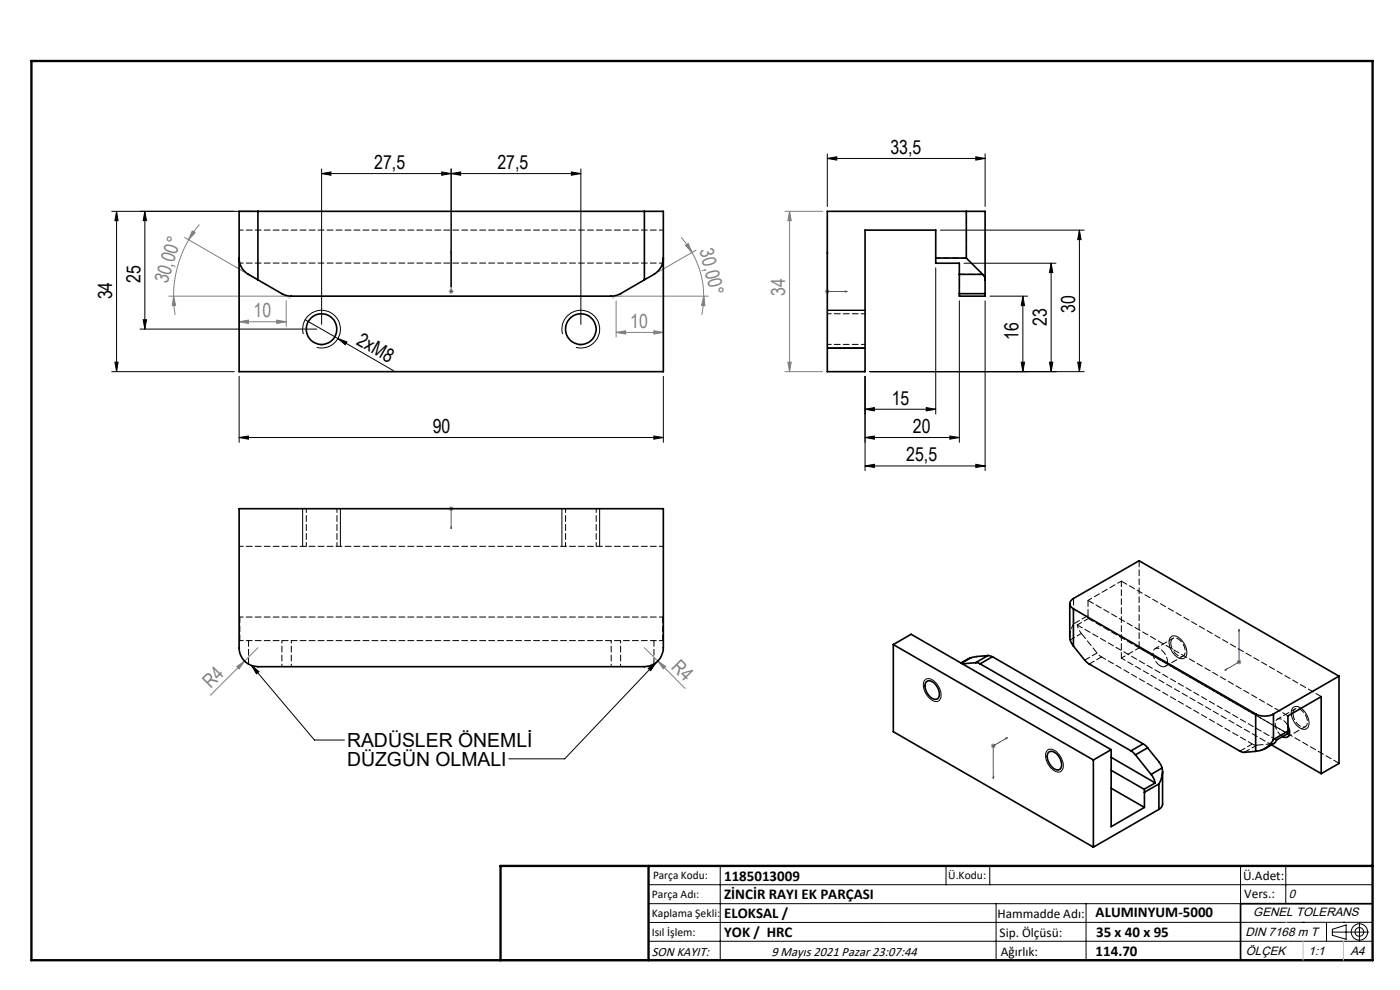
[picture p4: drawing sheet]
<svg xmlns="http://www.w3.org/2000/svg" width="297mm" height="210mm" viewBox="0 0 297 210" stroke-linecap="round" stroke-linejoin="round" font-family="sans-serif">
<g fill="none" stroke="#000" stroke-width=".21">
<path d="M68.2 36.8l2-.3v.7zM68.2 35.8v33M68.2 36.8h55M93.7 36.5l2 .3-2 .4zM95.7 36.8l2-.3v.7zM95.7 35.8v25M121.2 36.5l2 .3-2 .4zM123.2 35.8v33M175.5 33.6l2-.3v.7zM175.5 32.6v11.2M175.5 33.6h33.5M207 33.3l2 .3-2 .4z"/>
<path d="M209 32.6v11.2M24.7 44.8v34M24.7 44.8l.3 2h-.6zM30.7 44.8l.4 2h-.7zM30.7 44.8v25M53.7 44.8h-30M198.5 56.8v31M199.5 48.8h30.5M204.5 55.8h19.5M223 55.8v23M223 55.8l.3 2h-.7zM229 48.8v30"/>
<path d="M229 48.8l.3 2h-.7zM23.7 78.8h26M24.4 76.8h.6l-.3 2zM29.7 69.8h37.5M30.4 67.8h.7l-.4 2zM50.7 79.8v14M64.3 70.9a4 4 0 0 1 3.6-5.1 4 4 0 0 1 4.3 4.4 4 4 0 0 1-5 3.5M64.7 67.8l7 4M71.7 71.8l1.9 .7-.4 .6zM71.7 71.8l11.8 6.8M119.3 70.9a4 4 0 0 1 3.6-5.1 4 4 0 0 1 4.3 4.4 4 4 0 0 1-5 3.5M140.7 79.8v14"/>
<path d="M175.5 65.8h8M175.5 73.8h8M183.5 79.8v20M203.5 63.8v30M209 63.8v36M210 62.8h8M216.6 76.8h.7l-.3 2zM217 62.8l.3 2h-.7zM217 62.8v16M222.6 76.8h.7l-.3 2zM228.6 76.8h.7l-.3 2zM230 78.8h-45.5"/>
<path d="M50.7 92.8l2-.3v.7zM50.7 92.8h90M138.7 92.5l2 .3-2 .4zM183.5 86.8l2-.3v.7zM183.5 86.8h15M183.5 92.8l2-.3v.7zM183.5 92.8h20M183.5 98.8l2-.3v.7zM183.5 98.8h25.5M196.5 86.5l2 .3-2 .4zM201.5 92.5l2 .3-2 .4zM207 98.5l2 .3-2 .4z"/>
<path d="M64.2 107.9v8M72.2 107.9v8M119.2 107.9v8M127.2 107.9v8M248.4 135.2a1.63 1.63 0 0 1 2.3 .6 3.1 3.1 0 0 1 .7 3.6 1.63 1.63 0 0 1-2.3-.6 3.1 3.1 0 0 1-.7-3.6zM53.4 141.2l1.5 1.3-.5 .4zM53.4 141.2l13.3 15.8h6.4M137.5 141.8l1.7-1.2-1.2 1.7zM139.2 140.6l-19.4 20.4h-11.8M196.2 144.2a1.67 1.67 0 0 1 2.4 .7 3.1 3.1 0 0 1 .7 3.6 1.67 1.67 0 0 1-2.3-.6 3.1 3.1 0 0 1-.8-3.7zM222.1 159.2a1.63 1.63 0 0 1 2.4 .6 3 3 0 0 1 .7 3.7 1.69 1.69 0 0 1-2.3-.6 3.1 3.1 0 0 1-.8-3.7zM274.3 150.1a1.63 1.63 0 0 1 2.3 .7 3.1 3.1 0 0 1 .8 3.6 1.65 1.65 0 0 1-2.4-.6 3.1 3.1 0 0 1-.7-3.7z"/>
<path d="M137.6 187.7h153.6M137.6 191.7h153.6M137.6 199.7h153.6M152.8 183.7v20M200.7 183.7v4M210 183.7v4M211.3 191.7v12M230.4 191.7v12M263.2 183.7v20M272.8 183.7v8M276.4 195.6h.1M281.4 195.6v4.1"/>
<path d="M282.6 197.7h7.8M282.6 197.1l3-.9v3l-3-.8zM285 195.6h.1M288.4 195.8v3.8M291.2 195.6l-153.6 .1"/>
<circle cx="288.4" cy="197.7" r="1.74"/>
<circle cx="288.4" cy="197.7" r=".93"/>
</g>
<g fill="none" stroke="#808080" stroke-width=".21">
<path d="M39.2 50.4l12.7 7.3M40 50.9a24.3 24.3 0 0 0-3.2 11.9M40.8 49l.6 .4-1.4 1.5zM42.3 47.6l-2.3 3.3M50.7 55.7v13.5M140.7 55.7v15.8M144.5 50.3l1.5 2 .8 1.2M145.4 52.1l.6-.4 .8 1.8zM146.8 53.5a18.9 18.9 0 0 1 2.5 9.3M147.7 53l-8.1 4.7M166.5 44.8h8M167.5 44.8l.4 2h-.8z"/>
<path d="M167.5 44.8v34M35.8 62.8h25M36.8 62.8l.5 2h-.8zM36.8 62.8l.3 4M50.7 68.3l2-.4v.7zM50.7 68.3h10M58.7 67.9l2 .4-2 .3zM60.7 63.8v5.4M95.2 61.8h1M95.4 61.5l.7 .7M95.7 61.3v1M96.1 61.5l-.7 .7"/>
<path d="M130.6 62.8h19.7M130.7 70.5l2-.3v.7zM130.7 63.8v7.7M130.7 70.5h10M138.7 70.2l2 .3-2 .4zM149.3 62.8l.2 2h-.7zM149.3 62.8l-.4 4M166.5 78.8h8M167.1 76.8h.8l-.4 2zM175 61.8h1M175.2 61.5l.7 .7M175.5 61.3v1"/>
<path d="M175.9 61.5l-.7 .7M95.2 107.9h1M95.4 107.6l.7 .7M95.7 107.4v1M96.1 107.6l-.7 .7M54.7 137.4l-10.1 10.1M136.7 137.4l2.9 2.8M262.9 139.9v1M50.2 141.4l1.7-1.2-1.2 1.7zM139.6 140.2l1.6 1.2-.5 .5zM139.6 140.2l5.7 5.8M210.2 158.2h1"/>
<path d="M210.4 157.9l.7 .7M210.7 157.7v1M211.1 157.9l-.7 .7M262.4 140.4h.9M262.5 140.1l.7 .7M263.2 140.1l-.7 .7"/>
</g>
<g fill="none" stroke="#00f" stroke-width=".21">
<path d="M95.7 53.3v.5v-.5M95.7 53.3v8.5M175.5 53.3l.1 .5h-.2zM175.5 53.3v8.5h4.2M95.7 61.7v.2zM95.7 61.8h.1M179.3 61.7l.4 .1-.4 .1zM95.7 112.1v-.4v.4M95.7 107.8v.2zM95.7 107.9h.1M95.7 107.9v4.2M262.9 133.5v.3l-.1 .1z"/>
<path d="M262.9 133.5v6.9l-3 1.8M213.4 156.6l.3-.1-.3 .2zM213.7 156.5l-3 1.7v6.9M259.9 142.2l.3-.3v.2zM210.6 164.8l.2-.1-.1 .4z"/>
</g>
<path d="M291.2 191.7h-28v12M106.2 203.7h185" fill="none" stroke="#000" stroke-width=".35"/>
<path d="M6.7 12.9h284.5v190.8h-284.5zM137.6 183.7v20M291.2 183.7h-185v20" fill="none" stroke="#000" stroke-width=".5"/>
<path d="M49.8 56.5l4 2.4M50.7 55.7v2.4M59.7 62.8h1.1M60.6 62.8l1 .5M130.6 62.8h1.1M130.8 62.8l-.9 .5M272.8 195.6h.1M276.4 199.7v4M285 199.7v4" fill="none" stroke="#c0c0c0" stroke-width=".21"/>
<g fill="#808080">
<path d="M58.7 67.9l2 .4-2 .3zM50.7 68.3l2-.4v.7z"/>
<path d="M130.7 70.5l2-.3v.7zM138.7 70.2l2 .3-2 .4z"/>
</g>
<g fill="#00f">
<path d="M95.7 61.7v.2zM95.7 53.3v.5z"/>
<path d="M179.3 61.7l.4 .1-.4 .1zM175.5 53.3l.1 .5h-.2zM259.9 142.2l.3-.1v-.2zM262.9 133.5l-.1 .4 .1-.1zM213.4 156.6v.1l.3-.2zM210.6 164.8l.1 .3 .1-.4z"/>
<path d="M95.7 111.7v.4zM95.7 107.8v.2z"/>
</g>
<g fill="#000">
<path d="M71.7 71.8l1.9 .7-.4 .6z"/>
<path d="M93.7 36.5l2 .3-2 .4zM68.2 36.8l2-.3v.7z"/>
<path d="M95.7 36.8l2-.3v.7zM121.2 36.5l2 .3-2 .4zM50.7 92.8l2-.3v.7zM138.7 92.5l2 .3-2 .4zM175.5 33.6l2-.3v.7zM207 33.3l2 .3-2 .4zM183.5 86.8l2-.3v.7zM196.5 86.5l2 .3-2 .4z"/>
<path d="M30.7 44.8l.4 2h-.7zM30.4 67.8h.7l-.4 2zM229 48.8l.3 2h-.7zM228.6 76.8h.7l-.3 2zM223 55.8l.3 2h-.7zM222.6 76.8h.7l-.3 2z"/>
<path d="M24.4 76.8h.6l-.3 2zM24.7 44.8l.3 2h-.6zM216.6 76.8h.7l-.3 2zM217 62.8l.3 2h-.7z"/>
<path d="M183.5 92.8l2-.3v.7zM201.5 92.5l2 .3-2 .4z"/>
<path d="M207 98.5l2 .3-2 .4zM183.5 98.8l2-.3v.7z"/>
</g>
<g fill="#808080">
<path d="M50.2 141.4l1.7-1.2-1.2 1.7z"/>
<path d="M139.6 140.2l1.6 1.2-.5 .5z"/>
<path d="M149.3 62.8l.2 2h-.7zM145.4 52.1l.6-.4 .8 1.8z"/>
<path d="M40.8 49l.6 .4-1.4 1.5zM36.8 62.8l.5 2h-.8z"/>
<path d="M167.5 44.8l.4 2h-.8zM167.1 76.8h.8l-.4 2z"/>
</g>
<path d="M53.4 141.2l1.5 1.3-.5 .4zM137.5 141.8l1.7-1.2-1.2 1.7z" fill="#000"/>
<g fill="none" stroke="#000" stroke-width=".35">
<path d="M50.7 54.7a4.3 4.3 0 0 0 3 4.1l1 .6M54.7 44.8h-4v34h90v-34h-4M54.7 59.4l5.1 2.9 1.7 .5h68.4l1.8-.5 5-2.9M54.7 44.8v14.6M54.7 44.8h82M136.7 44.8v14.6M140.7 54.7a4.4 4.4 0 0 1-2.9 4.1l-1.1 .6M198.5 54.7v1.1h5v2.4M198.5 54.7h6.5M203.5 58.2h5M203.5 58.2v4.1M205 54.7l3.5 3.5"/>
<path d="M205 44.8h4v17.5M205 44.8h-29.5v34h8v-30h15v5.9M205 44.8v9.9M208.5 58.2l.4 .6 .1 .6M203.5 62.3v.5h5.5v-.5M203.5 62.3h5.5M50.7 107.9h90v29.5a4.1 4.1 0 0 1-4 4h-82a4 4 0 0 1-4-4zM189.5 136.7v18.5l42.5 24.5M189.5 136.7l42.5 24.5M189.5 136.7l3.8-2.2 42.4 24.5M206 139.5l-2.1 1.1M206 139.5l-2.1 1.2"/>
<path d="M209.6 139.1l.9 .2M209.6 139.1l-3.6 .4M209.6 139.1l-2.6 1.5M210.5 139.3l-2.6 1.5M210.5 139.3l32 18.5M226.9 128v7.1l.3 1 .5 .9M227.7 129.1a1.17 1.17 0 0 1-.7-1.1 1.17 1.17 0 0 1 .7-1l14-8.1 42.4 24.5M227.7 137l2.4 3 .8 .8 32.3 18.6 .8 .2 2.4-.2M227.7 129.1l38.7 22.3M227.7 129.1v7.9M196.5 144.6a1.55 1.55 0 0 1 2.2 .9 2.15 2.15 0 0 1 .2 2.7 2.05 2.05 0 0 1-2.4-1.6 2.13 2.13 0 0 1 0-2zM207 140.6l.9 .2"/>
<path d="M207 140.6l-2.8 .2M207.9 140.8l32 18.5M222.4 159.6a1.4 1.4 0 0 1 2.1 .7 2.24 2.24 0 0 1 .3 2.9 1.67 1.67 0 0 1-2.1-1 2.29 2.29 0 0 1-.3-2.6zM235.7 159l-3.7 2.2M235.7 159v16.4l7.1-4.1M239.9 159.3l1 .8M242.5 157.8l1 .8M242.5 157.8l-2.6 1.5M243.5 158.6l2.4 3 .6 1.3M243.5 158.6l-2.6 1.5M266.4 151.4a4.1 4.1 0 0 0 3.8 0M266.4 151.4v8"/>
<path d="M269.7 158l10.6 6.1M270.2 156.9a4.5 4.5 0 0 1-3.8 2.5M270.2 151.4v5.5M273.2 155.1v.5l-2.4 1.4-.4 .6-2.1 1.2M273.2 154a1.61 1.61 0 0 1-.3 2.4l-.8-.2M273.2 155.1v-3.2l7.1-4.1v16.3M273.2 155.1l-3 1.8M284.1 143.4l-13.9 8M284.1 143.4v18.6l-3.8 2.1M232 161.2v18.5M235.7 163.4l7 4M235.7 167.2l7.1 4.1"/>
<path d="M235.7 160.6l9.4 5.5M240.9 160.1l3.3 4.2M242.7 167.4l.1 .7M242.8 168.1v3.2M244.2 164.3l.6 .8 .3 1M245.1 166.1l-2.4 1.3M245.9 171.7l-13.9 8M245.9 166.3l-3.1 1.8M245.9 166.3v5.4M246.5 162.9a4.8 4.8 0 0 1-.6 3.4M246.5 162.9l-2.3 1.4M246.6 163.6v7.1l-.3 .6-.4 .4"/>
<circle cx="68.2" cy="69.8" r="3.3"/>
<circle cx="123.2" cy="69.8" r="3.3"/>
</g>
<path d="M50.9 55.8h89.7M50.9 135.9h89.7M229.4 134.4l-.5-.9-.4-.9M233.7 139.3l-1-.8" fill="none" stroke="#000" stroke-width=".21" stroke-dasharray="1.3 .6" stroke-dashoffset=".6"/>
<g fill="none" stroke="#000" stroke-width=".21" stroke-dasharray="1.3 .6" stroke-dashoffset=".4">
<path d="M50.7 48.8h90M205 44.8v9.9M175.5 73.1h8M183.5 66.6h-8M50.7 115.9h90M65 107.9v8M71.5 115.9v-8M120 107.9v8M126.5 115.9v-8M50.7 130.9h90M237.9 123.3l-7.1 4.1M241.7 137.4l-3.8 2.2"/>
<path d="M248.8 135.4l-3.7 2.2M247.2 141.3l3.8-2.1M273.1 156.3l3.8-2.2M274.8 150.4l-3.8 2.2"/>
</g>
<path d="M209 62.3h-5.5M59.8 135.9v5.5M129.7 135.9v5.5M61.8 141.4v-5.5M131.7 141.4v-5.5" fill="none" stroke="#000" stroke-width=".21" stroke-dasharray="1.3 .6" stroke-dashoffset=".7"/>
<path d="M203.5 58.2h5M138.7 135.9v5M232.7 138.5l-2.6 1.5M237.9 139.6v-16.3M52.7 140.9v-5M231.1 140.8l2.6-1.5M264 159.6l2.6-1.5M265.7 157.8l-2.6 1.5" fill="none" stroke="#000" stroke-width=".21" stroke-dasharray="1.3 .6" stroke-dashoffset=".1"/>
<path d="M205 54.7h-6.5M227 135l.2-1.5 .6-1.2M227.1 135.7l2.3-1.3M228.5 132.6l2.4-1.4M269.9 157.8l-2.3 1.3" fill="none" stroke="#000" stroke-width=".21" stroke-dasharray="1.3 .6" stroke-dashoffset=".2"/>
<path d="M241.7 118.9v18.5M50.9 135.9v-5M140.6 130.9v5M228.5 132.6l42.3 24.4M230.8 127.4l42.4 24.4M230.8 127.4v3.2M230.9 131.2l42.3 24.4M237.9 123.3l42.4 24.5M241.7 137.4l42.4 24.5M270.3 157.6l-.4 .2" fill="none" stroke="#000" stroke-width=".21" stroke-dasharray="1.3 .6"/>
<path d="M232.7 138.5l-3.3-4.1M248.4 136.4a1.01 1.01 0 0 1 .6-1.1 1.01 1.01 0 0 1 1.2 .5 2.77 2.77 0 0 1 1 3.2 1.42 1.42 0 0 1-2.1-.6l-.6-1.1-.1-.9M246.1 141.2a2.93 2.93 0 0 1-1.3-3.4 1.28 1.28 0 0 1 2 .5 2.43 2.43 0 0 1 .5 3l-.5 .1-.7-.2M269.9 157.8l-3.3 .3M274.3 151.4a1.01 1.01 0 0 1 .7-1.1 1.01 1.01 0 0 1 1.2 .4 2.77 2.77 0 0 1 .9 3.3 1.42 1.42 0 0 1-2-.7l-.6-1.1-.2-.8" fill="none" stroke="#000" stroke-width=".21" stroke-dasharray="1.3 .6" stroke-dashoffset="-.1"/>
<path d="M266.6 158.1l-.9-.3" fill="none" stroke="#000" stroke-width=".21" stroke-dasharray="1.3 .6" stroke-dashoffset=".5"/>
<path d="M230.9 131.2l-.1-.6M233.7 139.3l32 18.5M237.9 139.6l31.8 18.4" fill="none" stroke="#000" stroke-width=".21" stroke-dasharray="1.3 .6" stroke-dashoffset=".3"/>
<path d="M227.8 132.3v-5.4M230.8 130.6l-3 1.7M272.1 156.2a2.99 2.99 0 0 1-1.4-3.4 1.29 1.29 0 0 1 2 .4l.5 .8" fill="none" stroke="#000" stroke-width=".21" stroke-dasharray="1.3 .6" stroke-dashoffset="-.2"/>
<g font-size="4.1">
<text x="79.4" y="35.9">27,5</text>
<text x="105.5" y="35.9">27,5</text>
<text x="188.9" y="32.7">33,5</text>
<text x="23.8" y="63.5" transform="rotate(-90 23.8 63.5)">34</text>
<text x="29.8" y="60.1" transform="rotate(-90 29.8 60.1)">25</text>
<text x="222.1" y="69.1" transform="rotate(-90 222.1 69.1)">23</text>
<text x="228.1" y="66.3" transform="rotate(-90 228.1 66.3)">30</text>
<text x="75.4" y="72.9" transform="rotate(30 75.4 72.9)">2xM8</text>
<text x="216.1" y="72.1" transform="rotate(-90 216.1 72.1)">16</text>
<text x="189.2" y="85.9">15</text>
<text x="91.8" y="91.9">90</text>
<text x="193.7" y="91.9">20</text>
<text x="192.3" y="97.9">25,5</text>
<text x="73.6" y="158.5">RADÜSLER ÖNEMLİ</text>
<text x="73.6" y="162.5">DÜZGÜN OLMALI</text>
</g>
<g font-size="4.1" fill="#808080">
<text x="148.4" y="53.1" transform="rotate(76 148.4 53.1)">30,00°</text>
<text x="35.5" y="60.3" transform="rotate(-73 35.5 60.3)">30,00°</text>
<text x="166.6" y="62.8" transform="rotate(-90 166.6 62.8)">34</text>
<text x="53.8" y="67.3">10</text>
<text x="133.7" y="69.6">10</text>
<text x="142.3" y="141.7" transform="rotate(45 142.3 141.7)">R4</text>
<text x="44.7" y="146.2" transform="rotate(-45 44.7 146.2)">R4</text>
</g>
<g font-size="3.2">
<text x="153.6" y="190.8">ZİNCİR RAYI EK PARÇASI</text>
<text x="153.6" y="186.8">1185013009</text>
<text x="153.6" y="194.8">ELOKSAL /</text>
<text x="232.4" y="194.5">ALUMINYUM-5000</text>
<text x="153.6" y="198.8">YOK / HRC</text>
<text x="232.4" y="202.8">114.70</text>
<text x="232.5" y="198.8">35 x 40 x 95</text>
</g>
<g font-size="2.8">
<text x="263.7" y="186.7">Ü.Adet:</text>
<text x="263.9" y="190.5">Vers.:</text>
<text x="211.6" y="194.8">Hammadde Adı:</text>
<text x="138.3" y="202.8">SON KAYIT:</text>
<text x="163.6" y="202.8">9 Mayıs 2021 Pazar 23:07:44</text>
<text x="212.1" y="198.7">Sip. Ölçüsü:</text>
<text x="212.3" y="202.7">Ağırlık:</text>
</g>
<g font-size="2.6">
<text x="273.4" y="190.4">0</text>
<text x="265.9" y="194.4">GENEL TOLERANS</text>
<text x="264.2" y="198.5">DIN 7168 m T</text>
<text x="264.3" y="202.6">ÖLÇEK</text>
<text x="277.6" y="202.6">1:1</text>
<text x="286.5" y="202.6">A4</text>
</g>
<g font-size="2.5">
<text x="138.3" y="190.5">Parça Adı:</text>
<text x="138.5" y="186.5">Parça Kodu:</text>
<text x="201.2" y="186.5">Ü.Kodu:</text>
<text x="138.3" y="194.5">Kaplama Şekli:</text>
<text x="138.3" y="198.6">Isıl İşlem:</text>
</g>
</svg>
